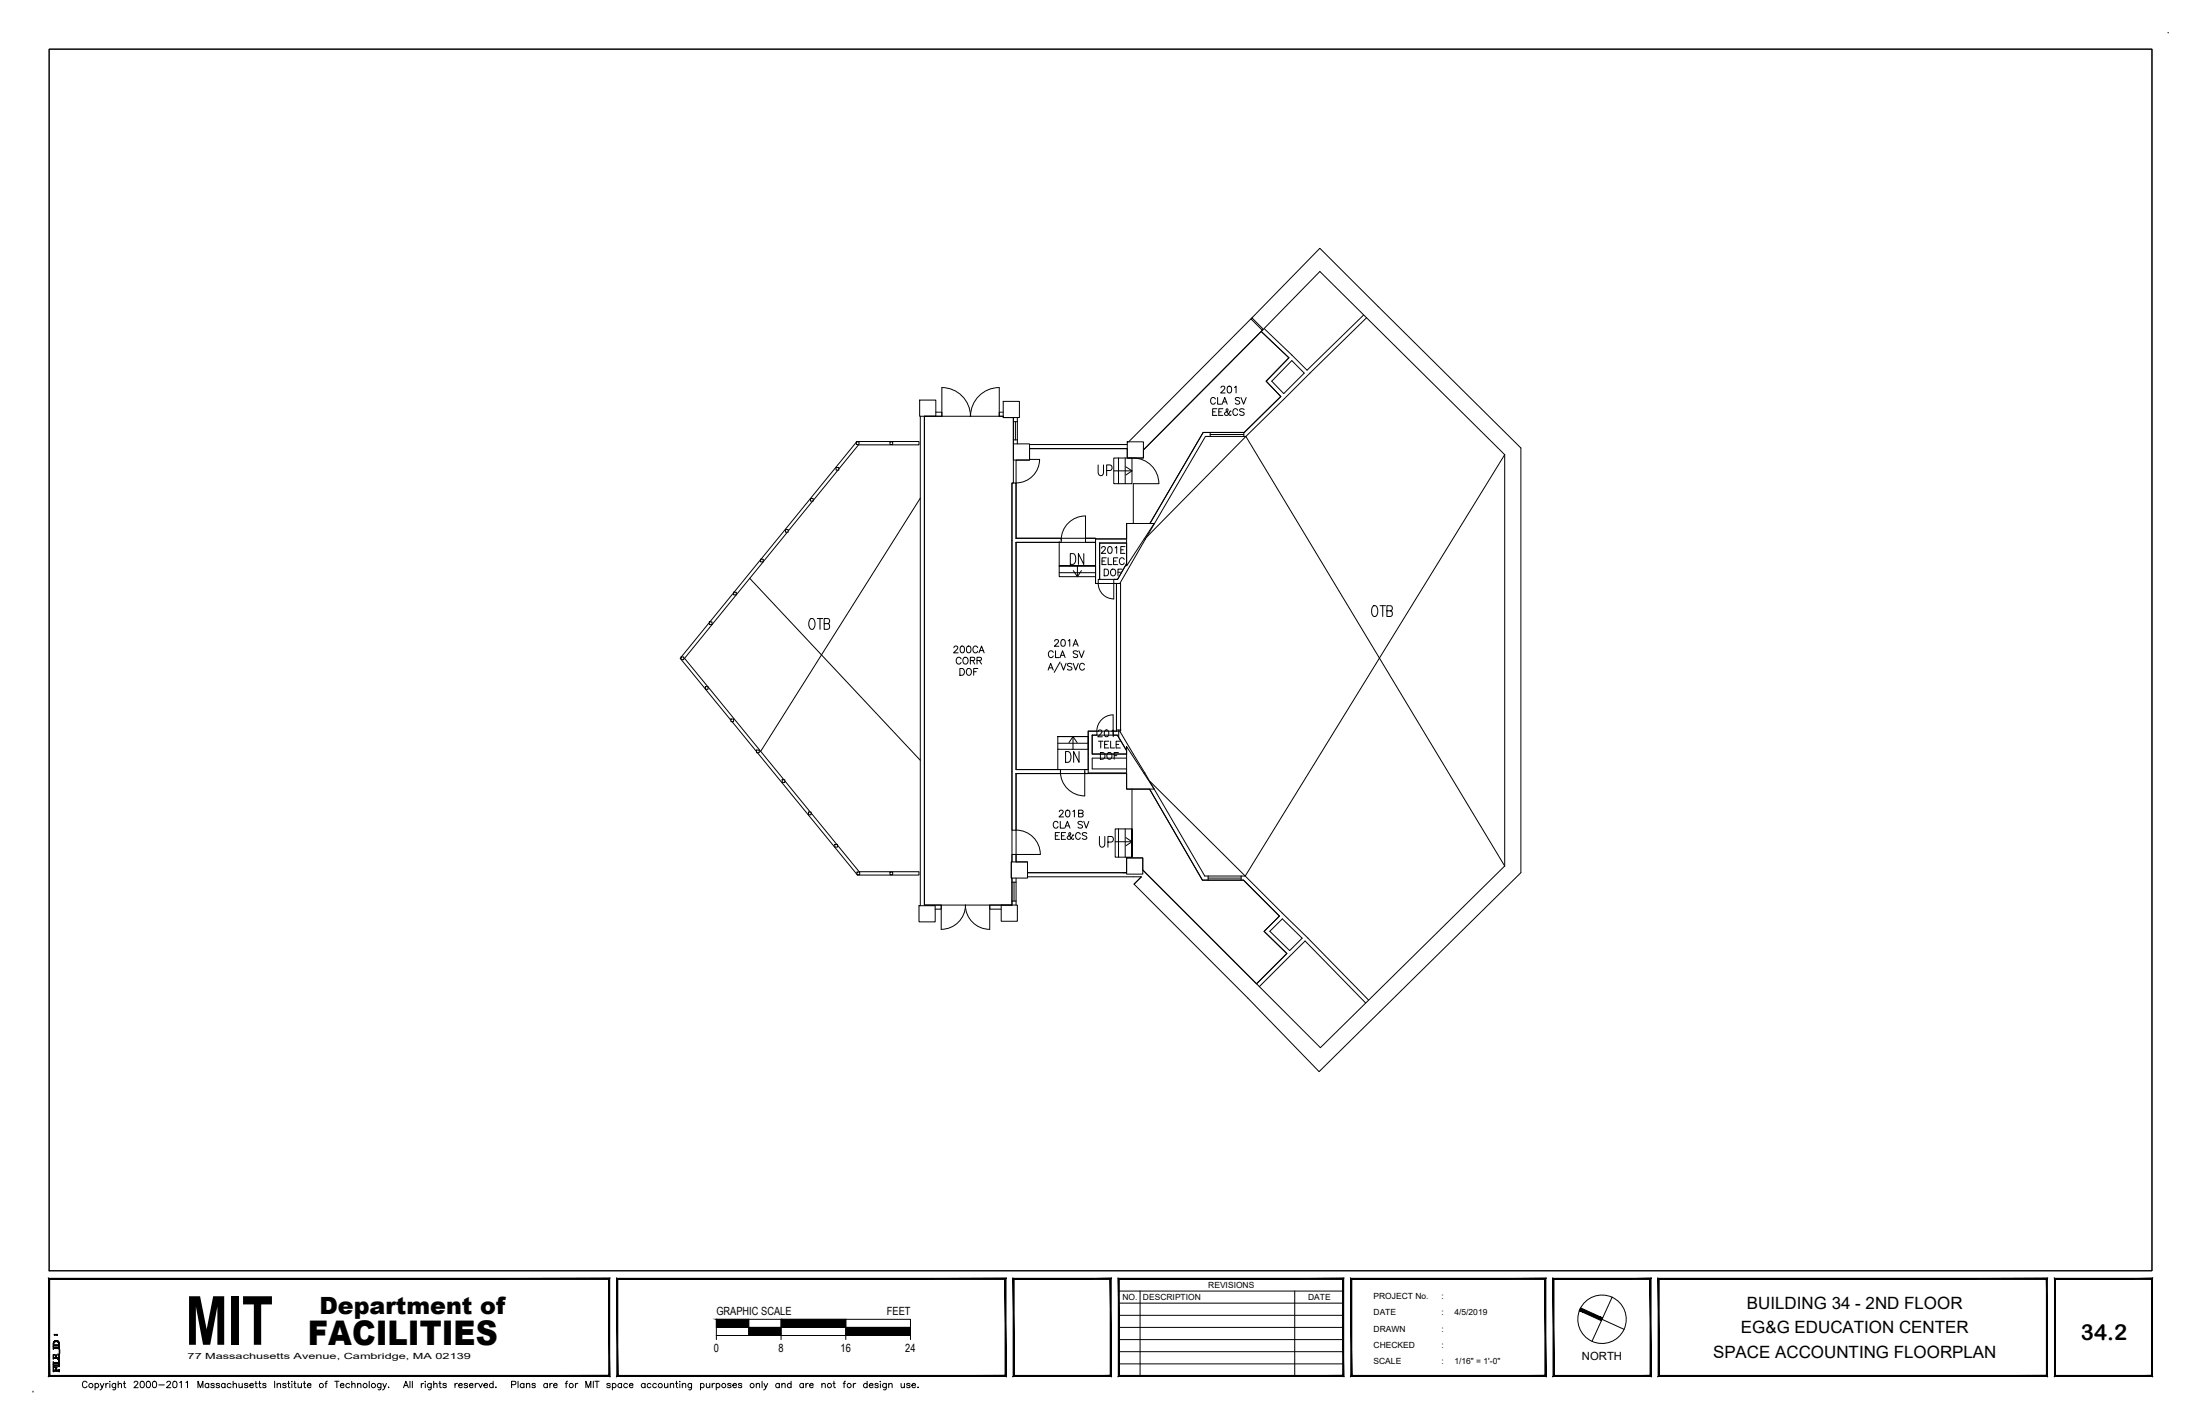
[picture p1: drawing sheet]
<svg xmlns="http://www.w3.org/2000/svg" width="432mm" height="279mm" viewBox="0 0 432 279" stroke-linecap="round" stroke-linejoin="round" font-family="sans-serif">
<!-- layer: A-WALL -->
<g fill="none" stroke="#000" stroke-width=".2">
<path d="M247.5 65l5.5 5.2-4.5 4.6 2.9 3-7.2 7.1h-8.1l-10.4 17.8M253.5 70.8l2.5 2.4-4 4-2.4-2.4zM267.6 61.8l-11.1 10.8-8.4-8.1M268.2 62.3l-23.7 23.3M198.6 94.8h.8v10.8h8.9v.8h-8.9v44.6h8.7v.8h-8.7v11.1h-.8zM244.5 85.6h-7.9l-11.8 20.1M244.5 85.6l-19.5 19.9M215 105.7v-.1h-1.9v.8h1.9M219.1 143.5v-29h.8v29M224.7 151.7l1.8 3.1M225.6 154.8l10.4 17.9h8.1l7 7-3 3 4.5 4.4-6 5.9M225.8 153.4l18.6 18.5"/>
<path d="M226.5 154.8l10 17.1h7.9M198.6 169.1v-1.4h.8v1.4M244.4 171.9l12.3 12.2 11.9 12.1M247.2 193.6l9-9 11.8 12.2M249.2 182.7l2.5-2.4 3.9 3.8-2.5 2.4z"/>
</g>
<!-- layer: A-MISC -->
<g fill="none" stroke="#000" stroke-width=".2">
<path d="M159.1 97.8h.5v.5h-.5zM159.5 98.3l-4.8 5.9M164.1 91.7h.5v.6h-.5zM164.5 92.3l-4.9 5.9M168.1 86.7h.5v.5h-.5zM168.1 86.8l-18.7 22.9M168.1 86.7l12.3-.1v.7h-11.9l-3.9 4.7M174.7 86.7h.5v.5h-.5zM180.6 97.7l-31.3 49.7M218.6 89.9h3.6v5h-3.6zM218.6 92.4h3.6M221 91.6l1.2 .8-1.2 .8"/>
<path d="M222.4 94.9v7.8M244.5 85.6l50.8 84.3M295.3 89.2l-50.9 82.7M144 116.2h.5v.5h-.5zM144 116.3l-4.7 5.7M147.1 113.5l33.5 35.7M149.3 109.7h.5v.6h-.5zM149.3 109.8l-5.2 6.4M149.8 110.3l-15.4 18.9 4.5 5.5M154.2 103.9h.5v.5h-.5zM154.5 104.4l-4.7 5.8M133.7 128.9h.5v.5h-.5z"/>
<path d="M133.7 129l-.2 .2 .2 .2M133.7 129.4l4.7 5.8M138.4 134.7h.6v.5h-.6zM138.5 135.2l5 6.1M139 134.8l14.9 18.2M139.2 122h.6v.5h-.6zM139.2 122.1l-5.5 6.8M143.5 141.1h.5v.5h-.5zM143.7 141.6l4.8 5.9M148.5 147.2h.5v.5h-.5zM148.7 147.7l19.5 23.9M153.5 153h.5v.5h-.5z"/>
<path d="M154 153.2l5 6.1M158.7 159.3h.5v.6h-.5zM159.2 159.5l5 6.2M207.6 144.5h6h-6v2.5h6M209.8 145.7l.8-1.2 .8 1.2M210.6 144.5v2.5M222.2 154.8v13.4h-3.3v-5.6h3.3v5.6M163.8 165.7h.6v.5h-.6zM164.4 165.8l4.2 5.2h11.8v.7l-12.2-.1M168.2 171.1h.5v.5h-.5zM174.7 171.1h.5v.5h-.5zM218.9 165.2h3.3"/>
<path d="M221 164.4l1.2 .8-1.2 .7"/>
</g>
<!-- layer: A-DOOR -->
<path d="M184.9 81.7v-5.7a5.6 5.6 0 0 1 5.6 5.7 5.7 5.7 0 0 1 5.6-5.7v5.7M202.1 90.1h2M204 90.1a4.6 4.6 0 0 1-4.6 4.7M222.4 89.9a5 5 0 0 1 5 5M222.4 94.9h5.1M213 101.2a4.8 4.8 0 0 0-4.7 4.8M213.1 101.3v4.7M215.6 114.5a3 3 0 0 0 3 3v-3M208.1 151.4a4.8 4.8 0 0 0 4.8 4.8v-4.8M215.3 143.5a3.2 3.2 0 0 1 3.2-3.2v3.2M184.7 177.6v4.7a4.7 4.7 0 0 0 4.8-4.7 4.8 4.8 0 0 0 4.8 4.7v-4.7M199.4 162.9a4.8 4.8 0 0 1 4.8 4.7l-4.8 .1" fill="none" stroke="#000" stroke-width=".2"/>
<!-- layer: A-GLAZ -->
<path d="M198.9 82.7h.8M198.9 86.3h.8M199.3 82.7v3.6M237.5 85.3h6.6M237.5 84.9v.7M244.1 84.9v.7M198.6 173.1h.8M198.6 176.8h.8M199 173.1v3.7M237.1 172.3h6.5M237.1 171.9v.8M243.6 171.9v.8" fill="none" stroke="#000" stroke-width=".2"/>
<!-- layer: A-WALL-CORE -->
<g fill="none" stroke="#000" stroke-width=".2">
<path d="M180.5 78.5h3.2v3.2h-3.2zM196.9 78.8h3.2v3.1h-3.2zM245.7 62.4l-.2 .2M247.5 65l.5-.4-2.3-2.2 13.4-13.7 39.4 39.2v83.3l-39.6 39.1-14-14.5-22.3-22.3 1.4-1.5M248 64.6l-.2 .2M248.1 64.5l11-11.2 36.2 35.9v80.7l-36.1 35.7-34.9-34.9M180.6 81.7v96M183.7 80.9h1.2v.8h-3.5v95.9h3.3v.8h-1.1M196.9 80.9h-.8v.8h.8M198.9 87.1h3.2v3.2h-3.2zM198.9 81.9v5.2M199.7 81.9v5.2"/>
<path d="M202.1 87.2h19.1M202.1 88h19.1M221.2 86.7h3.2v3.2h-3.2zM221.5 86.7l24-24.1 2.3 2.2-23.4 23.5M221.1 105.7h-6.1v8.8h.6v-.8h.2v-7.2h5.3M221.1 102.7h5.4l-5.4 8.3zM224.6 105.7h.2l-5 8.8h-1.2v-.8h.7l1.8-3.1M213.6 147.9v-4.4h1.7v.7h-.9v3.7h6.7M213.6 151.7h7.5M214.4 150.9h6.7M214.4 148.8h6.7M219.3 144.2h-.8v-.7h1.3l4.9 8.2h-.2"/>
<path d="M219.3 144.2l1.8 3.1M221.1 146.5l5.4 8.3h-5.4zM180.4 177.7h3.2v3.2h-3.2zM196.5 177.6h3.2v3.2h-3.2zM198.5 169.1h3.2v3.2h-3.2zM198.6 172.3v5.3h-4.3v.8h2.2M199.4 172.3v5.3M201.7 172h22.3l-1.4 1.5M201.7 171.2h19.4M221.1 168.3h3.2v3.2h-3.2z"/>
</g>
<!-- layer: A-AREA-FICM$ -->
<path d="M181.4 81.7h15.5v.2h2v12.9h-.3v74.3h-.1l.1 8.5h-17.2zM199.4 90.3h2.7v-2.3h19.1v1.9h3.2v-1.6l23.1-23.3 5.5 5.2-4.5 4.6 2.9 3-7.2 7.1h-8.1l-10.4 17.8h-4.6v3l-21.7-.1zM199.4 106.4h15.6v8.1h4.1v29h-5.5v7.5h-14.2zM215.8 106.5h5.3v4.1l-1.8 3.1h-3.5zM199.4 151.8h21.7v3h4.5l10.4 17.9h8.1l7 7-3 3 4.5 4.4-6 5.9-22.3-22.3v-2.4h-3.2v2.9h-19.4v-2.1h-2.3zM214.4 144.2h4.9l1.8 3.1v.6h-6.7z" fill="none" stroke="#000" stroke-width=".2"/>
<!-- layer: A-AREA-FICM$TXT -->
<g fill="none" stroke="#000" stroke-width=".2">
<path d="M238.5 78.3a.48 .48 0 0 0-.5-.3 .48 .48 0 0 0-.4 .5v.3a.48 .48 0 0 0 .4 .5 .48 .48 0 0 0 .5-.3M239 78v1.3h.7M239.6 76.1l.3-.3h.4l.1 .2-.2 .5-.6 .6h.9M239.9 79.3l.5-1.3 .5 1.3M240.1 78.9h.6M241 75.8a.43 .43 0 0 1 .7 .2v.3a.57 .57 0 0 1-.5 .8 .85 .85 0 0 1-.2-1.3zM242.3 76l.3-.2v1.3M243.3 78.2l-.3-.2-.5 .2 .1 .3 .7 .4v.2l-.3 .2-.5-.2M243.6 78l.5 1.3 .5-1.3M238 80.8h.5M238.8 80.2h-.8v1.3h.8M239.2 80.8h.5"/>
<path d="M240 80.2h-.8v1.3h.8M241.6 80.7l-.1-.1a1.47 1.47 0 0 1-.9 .9l-.3-.4 .7-.5v-.2l-.2-.2-.1 .2v.3l.6 .7 .2 .1 .1-.1M242.9 80.5a.54 .54 0 0 0-.7-.3 .54 .54 0 0 0-.2 .8 .49 .49 0 0 0 .4 .5 .49 .49 0 0 0 .5-.3M244.2 80.4l-.3-.2-.6 .2 .1 .3 .7 .2 .1 .2v.2l-.3 .2-.6-.2M216.2 107.6l.3-.4 .3 .1 .2 .2-.2 .4-.7 .7h.9M216.3 110.1h.5M216.7 111.7h.4a.7 .7 0 0 1 .5 .6 .7 .7 0 0 1-.5 .7h-.4zM217.1 109.4h-.8v1.4h.8M217.5 109.4v1.4h.8M217.6 107.3a.43 .43 0 0 1 .6 .2l.1 .3a.57 .57 0 0 1-.5 .8 .85 .85 0 0 1-.2-1.3zM218.1 111.8l.1-.1a.62 .62 0 0 1 .8 .6 .62 .62 0 0 1-.8 .6l-.2-.4zM218.6 110.1h.5"/>
<path d="M218.9 107.5l.3-.3v1.4M219.4 109.4h-.8v1.4h.8M219.4 112.3h.5M220 107.9h.5M220.2 111.7h-.8v1.3M220.7 109.8a.49 .49 0 0 0-.6-.4 .49 .49 0 0 0-.4 .6v.3a.49 .49 0 0 0 .4 .5 .49 .49 0 0 0 .6-.3M220.8 107.2h-.8v1.4h.8M187.2 127.1l.3-.3h.2l.3 .2-.2 .5-.6 .6h.9M188.4 131.2h.4a.71 .71 0 0 1 .5 .6 .71 .71 0 0 1-.5 .7h-.4zM188.6 126.8a.41 .41 0 0 1 .6 .2l.1 .3a.57 .57 0 0 1-.5 .8 .87 .87 0 0 1-.2-1.3zM188.6 129.3a.49 .49 0 0 0-.5-.3 .49 .49 0 0 0-.4 .5v.3a.49 .49 0 0 0 .4 .5 .49 .49 0 0 0 .5-.3M189.1 129.2l.1-.2a.62 .62 0 0 1 .8 .6 .62 .62 0 0 1-.8 .6l-.2-.4z"/>
<path d="M189.8 131.4l.1-.2a.62 .62 0 0 1 .8 .6 .62 .62 0 0 1-.8 .6l-.2-.4zM189.9 126.8a.43 .43 0 0 1 .6 .2l.1 .3a.57 .57 0 0 1-.5 .8 .85 .85 0 0 1-.2-1.3zM190.5 129.6l.7-.1 .1-.4-.8-.1v1.3M190.9 129.6l.4 .7M191.1 131.8h.5M191.8 129.6l.7-.1 .2-.2-.1-.2-.8-.1v1.3M191.9 127.1a.48 .48 0 0 0-.6-.3 .48 .48 0 0 0-.3 .5v.3a.48 .48 0 0 0 .3 .5 .48 .48 0 0 0 .6-.3M191.9 131.2h-.8v1.3M192.1 128.1l.6-1.3 .5 1.3M192.2 129.6l.5 .7M192.3 127.6h.7M205.7 131.5l.5-1.4 .5 1.4"/>
<path d="M205.9 131h.6M206.7 128a.49 .49 0 0 0-.5-.3 .49 .49 0 0 0-.4 .5v.3a.49 .49 0 0 0 .4 .5 .49 .49 0 0 0 .5-.3M207 125.8l.3-.3h.2l.3 .2-.2 .5-.7 .6h.9M207.2 127.7v1.3h.7M208.1 129l.4-1.3 .6 1.3M208.1 129.9l-1.2 2M208.2 130.1l.5 1.4 .5-1.4M208.2 128.6h.7M208.4 125.6a.43 .43 0 0 1 .6 .1l.1 .4a.57 .57 0 0 1-.4 .7h-.1a.83 .83 0 0 1-.2-1.2zM209.6 125.7l.4-.2v1.3M210.4 130.3l-.3-.2-.6 .2 .1 .4 .7 .2 .1 .2v.2l-.3 .2-.6-.2M210.6 126.8l.5-1.3 .5 1.3"/>
<path d="M210.6 130.1l.5 1.4 .5-1.4M210.8 126.4h.6M211.5 127.9l-.3-.2-.5 .1-.1 .1 .1 .3 .7 .3 .1 .3-.3 .2-.6-.2M211.8 127.7l.5 1.3 .5-1.3M212.8 130.5a.49 .49 0 0 0-.5-.4 .49 .49 0 0 0-.4 .6v.3a.49 .49 0 0 0 .4 .5 .49 .49 0 0 0 .5-.3M207.9 159.3l.3-.3h.3l.2 .2-.2 .5-.7 .6h.9M209.3 159a.43 .43 0 0 1 .6 .2l.1 .3a.57 .57 0 0 1-.5 .8 .85 .85 0 0 1-.2-1.3zM210.6 159.2l.3-.2v1.3M211.7 159.6l.8-.1 .1-.2-.1-.2-.8-.1v1.3l.8-.1 .1-.4-.3-.2M215.5 143.5l.3-.3h.2l.3 .3-.2 .4-.6 .7h.9M215.6 145.4h.9M216 147.7h.4a.7 .7 0 0 1 .5 .6 .7 .7 0 0 1-.5 .7h-.4z"/>
<path d="M216 145.4v1.4M216.8 146.1h.5M216.9 143.3a.43 .43 0 0 1 .7 .2v.3a.57 .57 0 0 1-.5 .8 .85 .85 0 0 1-.2-1.3zM217.4 147.8l.1-.1a.62 .62 0 0 1 .8 .6 .62 .62 0 0 1-.8 .6l-.3-.4zM217.6 145.4h-.8v1.4h.8M218 145.4v1.4h.8M218.2 143.5l.3-.3v1.4M218.7 148.3h.5M219.1 146.1h.5M219.1 143.2h.9M219.5 147.7h-.8v1.3M219.6 143.2v1.4"/>
<path d="M219.9 145.4h-.8v1.4h.8M207.1 164h.5M207.7 161.5a.48 .48 0 0 0-.6-.3 .48 .48 0 0 0-.4 .5v.3a.48 .48 0 0 0 .4 .5 .48 .48 0 0 0 .6-.3M208 163.4h-.9v1.3h.9M208.1 161.2v1.3h.8M208.3 164h.5M209 162.5l.5-1.3 .5 1.3M209.1 163.4h-.8v1.3h.8M209.2 162h.6M210.7 163.9v-.1a1.43 1.43 0 0 1-1 .9l-.2-.4 .6-.5 .1-.3-.2-.1-.2 .1v.4l.6 .7 .3 .1v-.1M212 163.7a.48 .48 0 0 0-.5-.3 .48 .48 0 0 0-.4 .5v.3a.48 .48 0 0 0 .4 .5 .48 .48 0 0 0 .5-.3M212.5 161.3l-.4-.1-.5 .1 .1 .4 .6 .2 .2 .2v.2l-.4 .2-.5-.2"/>
<path d="M212.7 161.2l.5 1.3 .5-1.3M213.3 163.5l-.3-.1-.6 .1 .1 .4 .7 .2 .1 .2v.2l-.3 .2-.6-.2"/>
</g>
<!-- layer: A-SHBD -->
<g fill="none" stroke="#000" stroke-width=".2">
<path d="M9.6 9.6h412.8v239.7h-412.8zM425.5 6.5h.1M219.7 253.3h43.9M219.7 255.7h43.9M219.7 258.1h43.9M223.8 253.3v16.7M254.1 253.3v16.7M310.1 256.9l8.7 3.9M316.4 254.5l-3.9 8.7M6.5 273.1h.1M10.4 268.2v1l.1-.2 1.1 .1M10.4 268.2h.3l-.2 .2v.4"/>
<path d="M10.4 267.7v.5l.1-.1M10.4 265.8h.3l-.2 .1v.5h.5M10.4 265.8v.9l.1-.2h1M10.4 264.3v.4l.1-.1M10.4 267.7h.1M10.4 264.3h.1M10.5 268.2v.9M10.5 267.7v.1h1.1M10.5 267.8v.3M10.5 267.2v.4M10.5 265.8v.8M10.5 264.3v.1h1"/>
<path d="M10.5 264.3v.4M10.5 263.5v.6M10.5 267.3v.2M10.5 264.4v.2M10.5 264.6h1M10.5 267.9h1.1M10.5 264.5h1.1M10.5 268.4v-.2v.8M10.5 268.9h1M10.5 268.9h1.1zM10.5 268.8h.5M10.5 267.5h1z"/>
<path d="M10.5 267.5h1M10.5 267.4h1M10.5 266.5h1zM10.5 266.4h1zM10.5 266v-.2v.7M10.5 263.4v.7M10.5 267.5h.1M10.5 266.4h1M10.5 268.2v.1zM10.5 263.3v.3M10.5 263.9v.2M10.5 263.9h1"/>
<path d="M10.6 267.9l-.1 .1M10.6 268h.9M10.6 267.3l-.1 .2M10.6 264h.9zM10.6 264h.9M10.6 263.9h.9M10.6 263.3v.2M10.6 263.5l-.1 .4M10.6 265.8l-.1 .1M10.6 264.4h.9M10.6 264.6h-.1M10.6 268.2h.1"/>
<path d="M10.6 265.8h.1M10.6 263.2v.3M10.6 263.2l-.2 1 .2-.1h1M10.6 263.4v-.2h.9v.2M10.6 263.3h.1M10.6 263.2h.3M10.6 263.4v.1M10.6 263.3h.2M10.6 263.2h.8M10.6 261.9h.2M10.7 263.3l-.1 .1M10.7 263.2h.7"/>
<path d="M10.7 261.9h.1M10.7 261.8h.1zM10.7 262h.1zM10.7 263.1l-.1 .1M10.7 263.1h.7M10.7 265.8h-.1M10.7 263.3a.52 .52 0 0 1 .7 0 .52 .52 0 0 1 .1 .6M10.7 263.3h.1M10.8 263.1h.5M10.9 263.1h.4M10.9 268.4h.2M10.9 265.9h.2"/>
<path d="M10.9 263h.3M10.9 263l.4 .1M10.9 263l-.2 .1M10.9 268.4h-.1h.4l-.2 .1v.3M10.9 268.4l.1 .4M10.9 265.9l.1 .5M10.9 265.9h-.1h.4l-.2 .1v.4M11 268.4h.1M11 265.9h.1M11 266h.1M11 268.5v.3M11 266v.4"/>
<path d="M11 268.8h.5l.1-.1v.5v-.1M11 266.4l.5-.1v-.5l-.2-.1 .3 .1v.9l-.1-.2M11.1 261.9h.2M11.1 262h.2h-.2M11.1 261.8h.1h-.1M11.2 263.2h.3l-.2 .1M11.3 263.1h.1M11.3 263.3h.2h-.1M11.3 263.1h-.6h.7M11.3 266.7l.2 .1M11.4 263.1l.2 .4v.7v-.1M11.4 265.7l.1 .1v.1"/>
<path d="M11.4 266.8h.1M11.5 267.3v-.4l-.2-.2 .3 .1v.8M11.5 267.3h-1l-.1-.1v.4M11.5 263.3h-.1M11.5 266.8h.1M11.5 265.8h.1M11.5 268l-1 .1M11.5 267.5h-.9l-.2 .1M11.5 267.5l.1 .1M11.5 266.8v.1M11.5 264.6h-1M11.5 263.2v.3"/>
<path d="M11.5 267.3h.1M11.5 266.9v-.1v.7M11.5 267.3v.2M11.5 266.3v.2zM11.5 263.3v.2M11.5 268h.1M11.5 266.3v.2M11.5 263.8v.3v-.2M11.5 263.3v.3M11.6 269h-1.1h1.1M11.6 268.8v.2M11.6 267.8v.2"/>
<path d="M11.6 267.5v-.7v.8M11.6 266.5v-.7v.8M11.6 264.4v-.1v.4l-.1-.1M11.6 264.4h-.1M11.6 264.4v.2M11.6 267.8l-.1 .1M11.6 263.4v.7M11.6 268.8v.3M11.6 267.7v.5l-.1-.2M11.6 267.7v.1M11.6 267.8v.3M11.6 264.3v.4"/>
<path d="M11.6 263.5v.6M11.6 264.8l.1 .8zM11.7 264.8v.8zM17.1 271.3a.46 .46 0 0 0-.6-.3 .46 .46 0 0 0-.3 .5 .53 .53 0 0 0 .1 .7 .53 .53 0 0 0 .7-.1l.1-.1M18.7 271.6a.4 .4 0 0 1 .6 0 .4 .4 0 0 1 0 .6 .4 .4 0 0 1-.6-.1M18.7 271.4v1.3M19.7 271.4l.3 .9 .4-.9M20 272.3l-.1 .2-.3 .2M20.8 271.4v.9M21.2 271.4l-.3 .1-.1 .3M21.6 271v.1zM21.6 271.5v.8"/>
<path d="M22.7 271.4l-.1 1.2-.1 .1-.3-.1M22.7 271.6a.4 .4 0 0 0-.6 0 .4 .4 0 0 0 0 .6 .4 .4 0 0 0 .6-.1M23.2 271.7l.3-.3 .3 .1v.8M23.2 271v1.3M24.2 271.4h.4M24.4 271v1l.3 .3M26.3 271.3l.2-.2 .3-.1 .3 .4-.8 .9h.8M27.7 271.1a.41 .41 0 0 1 .6 .2v.3a.57 .57 0 0 1-.3 .7h-.2a.83 .83 0 0 1-.1-1.2zM28.9 271.1a.41 .41 0 0 1 .6 .2v.3a.57 .57 0 0 1-.3 .7h-.1a.83 .83 0 0 1-.2-1.2zM30.1 271.1a.39 .39 0 0 1 .6 .2v.3a.57 .57 0 0 1-.3 .7h-.1a.8 .8 0 0 1-.2-1.2zM31.2 271.7h1.1M32.7 271.3l.2-.2 .3-.1 .3 .4-.8 .9h.8"/>
<path d="M34.1 271.1a.41 .41 0 0 1 .6 .2v.3a.56 .56 0 0 1-.3 .7l-.5-.3v-.4zM35.3 271.3l.3-.3v1.3M36.5 271.3l.3-.3v1.3M38.9 272.3v-1.3l.4 1.3 .5-1.3v1.3M41 271.6a.4 .4 0 0 0-.6 0 .4 .4 0 0 0 0 .6 .4 .4 0 0 0 .6-.1M41 271.4v.9M42.1 271.6l-.3-.2-.3 .1v.2l.5 .2 .1 .2-.3 .2-.4-.2M43.1 271.6l-.3-.2-.3 .1v.2l.5 .2 .1 .2-.3 .2-.4-.2M44.2 271.6a.4 .4 0 0 0-.6 0 .4 .4 0 0 0 0 .6 .4 .4 0 0 0 .6-.1M44.2 271.4v.9M45.3 271.6a.41 .41 0 0 0-.6 0 .41 .41 0 0 0 0 .6 .41 .41 0 0 0 .6-.1M45.8 271.7l.3-.3 .2 .1 .1 .8"/>
<path d="M45.8 271v1.3M46.9 271.4l.1 .8 .3 .1 .3-.3M47.6 271.4v.9M48.7 271.6l-.3-.2-.4 .1v.2l.6 .2 .1 .2-.3 .2-.4-.2M49 271.8h.7a.41 .41 0 0 0-.6-.3 .41 .41 0 0 0 .1 .7l.3 .1 .2-.2M50 271.4h.5M50.2 271v1l.3 .3M50.8 271.4h.4M50.9 271v1l.1 .2 .3 .1M52.2 271.6l-.2-.2-.4 .1v.2l.5 .2 .1 .2-.2 .2-.4-.2M53.9 271v1.3M54.4 271.7l.3-.3 .3 .1 .1 .8"/>
<path d="M54.4 271.4v.9M56.1 271.6l-.2-.2-.4 .1v.2l.6 .2v.2l-.2 .2-.4-.2M56.4 271.4h.5M56.6 271v1l.3 .3M57.3 271v.1zM57.3 271.5v.8M57.7 271.4h.4M57.8 271v1l.3 .3M58.5 271.4l.1 .8 .3 .1 .3-.3M59.2 271.4v.9M59.5 271.4h.5M59.7 271v1l.1 .2 .2 .1"/>
<path d="M60.3 271.8h.7a.4 .4 0 0 0-.4-.3 .4 .4 0 0 0-.4 .4 .4 .4 0 0 0 .4 .4l.4-.2M63.8 271.4h.4M64.3 271l-.3 .1v1.2M65.7 271h.8M66.1 271v1.3M66.8 271.8h.7a.41 .41 0 0 0-.6-.3 .41 .41 0 0 0 .1 .7l.3 .1 .2-.2M68.6 271.6a.41 .41 0 0 0-.6 0 .41 .41 0 0 0 0 .6 .41 .41 0 0 0 .6-.1M69 271.7l.3-.3 .3 .1 .1 .8M69 271v1.3M70.2 271.7l.3-.3 .3 .1v.8M70.2 271.4v.9M72.5 271v1.3"/>
<path d="M74.8 271.4l-.1 1.2-.2 .1-.3-.1M74.8 271.6a.4 .4 0 0 0-.6 0 .4 .4 0 0 0 0 .6 .4 .4 0 0 0 .6-.1M75.1 271.4l.4 .9 .4-.9M75.5 272.3l-.1 .2-.3 .2M76.3 272.2v.1zM79.2 272.3l.5-1.3 .5 1.3M79.4 271.9h.6M80.5 271v1.3M80.9 271v1.3M82.7 271.4v.9M83.2 271.4l-.3 .1-.2 .3M83.5 271v.1z"/>
<path d="M83.5 271.5v.8M84.6 271.4v1.2l-.2 .1-.3-.1M84.6 271.6a.41 .41 0 0 0-.6 0 .41 .41 0 0 0 0 .6 .41 .41 0 0 0 .6-.1M85.1 271.7l.3-.3 .3 .1 .1 .8M85.1 271v1.3M86.1 271.4h.5M86.3 271v1l.3 .3M87.6 271.6l-.3-.2-.3 .1v.2l.5 .2 .1 .2-.3 .2-.4-.2M89.3 271.4v.9M89.8 271.4l-.3 .1-.2 .3M90 271.8h.7a.4 .4 0 0 0-.4-.3 .4 .4 0 0 0-.4 .4 .4 .4 0 0 0 .4 .4l.4-.2M91.8 271.6l-.3-.2-.3 .1v.2l.5 .2 .1 .2-.3 .2-.4-.2"/>
<path d="M92.1 271.8h.8a.4 .4 0 0 0-.5-.3 .4 .4 0 0 0-.3 .4 .4 .4 0 0 0 .3 .4l.5-.2M93.3 271.4v.9M93.8 271.4l-.3 .1-.2 .3M94 271.4l.3 .9 .4-.9M95 271.8h.7a.4 .4 0 0 0-.5-.3 .4 .4 0 0 0-.2 .6 .4 .4 0 0 0 .6 .1l.1-.1M96.8 271.6a.4 .4 0 0 0-.6 0 .4 .4 0 0 0 0 .6 .4 .4 0 0 0 .6-.1M96.8 271v1.3M97.3 272.2v.1zM100.4 271.7l.7-.1 .1-.5-.8-.1v1.3M101.7 271v1.3M102.8 271.6a.41 .41 0 0 0-.6 0 .41 .41 0 0 0 0 .6 .41 .41 0 0 0 .6-.1M102.8 271.4v.9"/>
<path d="M103.3 271.7l.3-.3 .3 .1 .1 .8M103.3 271.4v.9M105.1 271.6l-.3-.2-.3 .1v.2l.5 .2 .1 .2-.3 .2-.4-.2M107.4 271.6a.4 .4 0 0 0-.6 0 .4 .4 0 0 0 0 .6 .4 .4 0 0 0 .6-.1M107.4 271.4v.9M107.9 271.4v.9M108.4 271.4l-.3 .1-.2 .3M108.6 271.8h.8a.4 .4 0 0 0-.5-.3 .4 .4 0 0 0-.3 .4 .4 .4 0 0 0 .3 .4l.5-.2M110.9 271.4h.5M111.4 271l-.2 .1-.1 .2v1M112.9 271.4v.9M113.4 271.4l-.3 .1-.2 .3"/>
<path d="M115 272.3v-1.3l.5 1.3 .5-1.3v1.3M116.5 271v1.3M116.7 271h.9M117.2 271v1.3M119.8 271.6l-.3-.2-.3 .1v.2l.5 .2 .1 .2-.3 .2-.4-.2M120.2 271.6a.4 .4 0 0 1 .6 0 .4 .4 0 0 1 0 .6 .4 .4 0 0 1-.6-.1M120.2 271.4v1.3M122 271.6a.4 .4 0 0 0-.6 0 .4 .4 0 0 0 0 .6 .4 .4 0 0 0 .6-.1M122 271.4v.9M123.2 271.6a.41 .41 0 0 0-.6 0 .41 .41 0 0 0 0 .6 .41 .41 0 0 0 .6-.1M123.5 271.8h.7a.41 .41 0 0 0-.6-.3 .41 .41 0 0 0 .1 .7l.3 .1 .2-.2M126.6 271.6a.41 .41 0 0 0-.6 0 .41 .41 0 0 0 0 .6 .41 .41 0 0 0 .6-.1"/>
<path d="M126.6 271.4v.9M127.8 271.6a.4 .4 0 0 0-.6 0 .4 .4 0 0 0 0 .6 .4 .4 0 0 0 .6-.1M128.8 271.6a.4 .4 0 0 0-.6 0 .4 .4 0 0 0 0 .6 .4 .4 0 0 0 .6-.1M130.4 271.4l.1 .8 .3 .1 .3-.3M131.1 271.4v.9M131.6 271.7l.3-.3 .3 .1v.8M131.6 271.4v.9M132.6 271.4h.4M132.8 271v1l.3 .3M133.4 271v.1zM133.4 271.5v.8M133.9 271.7l.3-.3 .3 .1 .1 .8"/>
<path d="M133.9 271.4v.9M135.7 271.4v1.2l-.2 .1-.3-.1M135.7 271.6a.4 .4 0 0 0-.6 0 .4 .4 0 0 0 0 .6 .4 .4 0 0 0 .6-.1M137.5 271.6a.4 .4 0 0 1 .6 0 .4 .4 0 0 1 0 .6 .4 .4 0 0 1-.6-.1M137.5 271.4v1.3M138.6 271.4l.1 .8 .3 .1 .3-.3M139.3 271.4v.9M139.8 271.4v.9M140.3 271.4l-.3 .1-.2 .3M140.6 271.6a.4 .4 0 0 1 .6 0 .4 .4 0 0 1 0 .6 .4 .4 0 0 1-.6-.1M140.6 271.4v1.3M143.5 271.6l-.3-.2-.3 .1v.2l.5 .2 .1 .2-.3 .2-.4-.2"/>
<path d="M143.8 271.8h.8a.41 .41 0 0 0-.7-.3 .41 .41 0 0 0 .1 .7l.3 .1 .3-.2M145.6 271.6l-.3-.2-.3 .1v.2l.5 .2 .1 .2-.3 .2-.4-.2M148.4 271.7l.3-.3 .3 .1 .1 .8M148.4 271.4v.9M149.6 271v1.3M149.9 271.4l.4 .9 .4-.9M150.3 272.3l-.1 .2-.3 .2M153 271.6a.4 .4 0 0 0-.6 0 .4 .4 0 0 0 0 .6 .4 .4 0 0 0 .6-.1M153 271.4v.9M153.5 271.7l.2-.3 .4 .1v.8M153.5 271.4v.9M155.3 271.6a.41 .41 0 0 0-.6 0 .41 .41 0 0 0 0 .6 .41 .41 0 0 0 .6-.1"/>
<path d="M155.3 271v1.3M157.7 271.6a.4 .4 0 0 0-.6 0 .4 .4 0 0 0 0 .6 .4 .4 0 0 0 .6-.1M157.7 271.4v.9M158.2 271.4v.9M158.7 271.4l-.4 .1-.1 .3M158.9 271.8h.7a.4 .4 0 0 0-.4-.3 .4 .4 0 0 0-.4 .4 .4 .4 0 0 0 .4 .4l.4-.2M161.3 271.7l.3-.3 .3 .1 .1 .8M161.3 271.4v.9M163.5 271.4h.4M163.7 271v1l.3 .3M165.5 271.4h.4M166 271l-.3 .1v.2v1"/>
<path d="M167.5 271.4v.9M168 271.4l-.3 .1-.2 .3M170.2 271.6a.4 .4 0 0 0-.6 0 .4 .4 0 0 0 0 .6 .4 .4 0 0 0 .6-.1M170.2 271v1.3M170.6 271.8h.8a.4 .4 0 0 0-.6-.3 .4 .4 0 0 0-.2 .6 .4 .4 0 0 0 .6 .1l.2-.1M172.4 271.6l-.3-.2-.3 .1v.2l.5 .2 .1 .2-.3 .2-.4-.2M172.7 271.1h.2zM172.8 271.5v.8M174 271.4l-.1 1.2-.2 .1-.3-.1M174 271.6a.41 .41 0 0 0-.6 0 .41 .41 0 0 0 0 .6 .41 .41 0 0 0 .6-.1M174.4 271.7l.3-.3 .3 .1 .1 .8M174.4 271.4v.9"/>
<path d="M176.9 271.4v.8l.3 .1 .3-.3M177.5 271.4v.9M178.6 271.6l-.2-.2-.4 .1v.2l.6 .2v.2l-.2 .2-.5-.2M179 271.8h.7a.41 .41 0 0 0-.7-.3 .41 .41 0 0 0 .1 .7l.4 .1 .2-.2M180.1 272.2h.1zM219.7 260.4h43.9M219.7 262.8h43.9M219.7 265.2h43.9M219.7 267.6h43.9"/>
<circle cx="314.4" cy="258.9" r="4.8"/>
<circle cx="11.2" cy="261.9" r=".1"/>
<circle cx="17.8" cy="271.9" r=".43"/>
<circle cx="63.1" cy="271.9" r=".43"/>
<circle cx="71.7" cy="271.9" r=".43"/>
<circle cx="73.3" cy="271.9" r=".43"/>
<circle cx="112.1" cy="271.8" r=".42"/>
<circle cx="129.6" cy="271.9" r=".43"/>
<circle cx="142.1" cy="271.8" r=".42"/>
<circle cx="147.6" cy="271.8" r=".42"/>
<circle cx="162.8" cy="271.8" r=".42"/>
<circle cx="166.7" cy="271.8" r=".42"/>
</g>
<g fill="#000" stroke="#000" stroke-width=".2">
<path d="M310 257.2l4.3 1.9 .3-.5zM310.2 256.6l4.4 2-4.6-1.4z"/>
<path d="M9.5 270.1h110.2l-.2-.2zM9.8 269.9h109.7l-110 .2zM9.5 250.8v19.3l.3-.2zM9.5 250.8l.3 .2v18.9zM9.5 250.8l.3 .2 109.9-.2zM9.8 251l109.9-.2-.2 .2zM119.7 250.8l-.2 .2 .2 19.1zM119.5 251l.2 19.1-.2-.2z"/>
<path d="M121.1 270.1h76.4l-.2-.2zM121.3 269.9h76l-76.2 .2zM121.1 250.8v19.3l.2-.2zM121.1 250.8l.2 .2v18.9zM121.1 250.8l.2 .2 76.2-.2zM121.3 251l76.2-.2-.2 .2zM197.5 250.8l-.2 .2 .2 19.1zM197.3 251l.2 19.1-.2-.2z"/>
<path d="M199 269.9l-.1 .2 19-.2zM198.9 270.1l19-.2 .2 .2zM217.9 251v18.9l.2 .2zM218.1 250.8v19.3l-.2-19.1zM199 251h18.9l.2-.2zM198.9 250.8h19.2l-19.1 .2zM198.9 250.8l.1 19.1v-18.9zM198.9 250.8l.1 19.1-.1 .2z"/>
<path d="M219.7 269.9l-.2 .2 44-.2zM219.5 270.1l44-.2 .2 .2zM263.5 251v18.9l.2 .2zM263.7 250.8v19.3l-.2-19.1zM219.7 251h43.8l.2-.2zM219.5 250.8h44.2l-44 .2zM219.5 250.8l.2 19.1v-18.9zM219.5 250.8l.2 19.1-.2 .2z"/>
<path d="M265.3 269.9l-.2 .2 38.1-.2zM265.1 270.1l38.1-.2 .2 .2zM303.2 251v18.9l.2 .2zM303.4 250.8v19.3l-.2-19.1zM265.3 251h37.9l.2-.2zM265.1 250.8h38.3l-38.1 .2zM265.1 250.8l.2 19.1v-18.9zM265.1 250.8l.2 19.1-.2 .2z"/>
<path d="M305 269.9l-.2 .2 19.1-.2zM304.8 270.1l19.1-.2 .2 .2zM323.9 251v18.9l.2 .2zM324.1 250.8v19.3l-.2-19.1zM305 251h18.9l.2-.2zM304.8 250.8h19.3l-19.1 .2zM304.8 250.8l.2 19.1v-18.9zM304.8 250.8l.2 19.1-.2 .2z"/>
<path d="M325.5 270.1h76.3l-.1-.2zM325.6 269.9h76.1l-76.2 .2zM325.5 250.8v19.3l.1-.2zM325.5 250.8l.1 .2v18.9zM325.5 250.8l.1 .2 76.2-.2zM325.6 251l76.2-.2-.1 .2zM401.8 250.8l-.1 .2 .1 19.1zM401.7 251l.1 19.1-.1-.2z"/>
<path d="M403.4 269.9l-.2 .2 19.1-.2zM403.2 270.1l19.1-.2 .2 .2zM422.3 251v18.9l.2 .2zM422.5 250.8v19.3l-.2-19.1zM403.4 251h18.9l.2-.2zM403.2 250.8h19.3l-19.1 .2zM403.2 250.8l.2 19.1v-18.9zM403.2 250.8l.2 19.1-.2 .2z"/>
</g>
<!-- layer: A-VIEW -->
<path d="M9.6 9.6h412.8v239.7h-412.8z" fill="none" stroke="#000" stroke-width=".2"/>
<!-- layer: 0 -->
<path d="M140.6 258.9h38.1v3.1h-38.1zM147 258.9v3.1M153.3 258.9v3.9M166 258.9v3.9M140.6 260.4h38.1M140.6 262v.8M178.7 262v.8" fill="none" stroke="#000" stroke-width=".2"/>
<g fill="#000" stroke="#000" stroke-width=".2">
<path d="M140.6 258.9l6.4 1.5v-1.5zM140.6 258.9l6.4 1.5h-6.4z"/>
<path d="M153.3 258.9l12.7 1.5v-1.5zM153.3 258.9l12.7 1.5h-12.7z"/>
<path d="M147 260.4l6.3 1.6v-1.6zM147 260.4l6.3 1.6h-6.3z"/>
<path d="M166 260.4l12.7 1.6v-1.6zM166 260.4l12.7 1.6h-12.7z"/>
</g>
<text font-size="13.3" x="36.4" y="263.9">MIT</text>
<text font-size="6.7" x="60.4" y="263.9">FACILITIES</text>
<g font-size="5.3">
<text x="214.5" y="94.5">UP</text>
<text x="209.2" y="111.8">DN</text>
<text x="157.7" y="124.9">OTB</text>
<text x="268.5" y="122.1">OTB</text>
<text x="208.1" y="150.6">DN</text>
<text x="214.8" y="167.6">UP</text>
</g>
<text font-size="4.7" x="62.7" y="257.7">Department of</text>
<text font-size="4.3" x="408.4" y="262.8">34.2</text>
<g font-size="3.3">
<text x="342.9" y="256.9">BUILDING 34 - 2ND FLOOR</text>
<text x="341.7" y="261.6">EG&amp;G EDUCATION CENTER</text>
<text x="336.2" y="266.4">SPACE ACCOUNTING FLOORPLAN</text>
</g>
<g font-size="2.2">
<text x="140.6" y="258.1">GRAPHIC SCALE</text>
<text x="174.1" y="258.1">FEET</text>
<text x="140.1" y="265.2">0</text>
<text x="152.8" y="265.2">8</text>
<text x="165" y="265.2">16</text>
<text x="177.7" y="265.2">24</text>
<text x="310.5" y="266.8">NORTH</text>
</g>
<g font-size="1.7">
<text x="220.3" y="255.1">NO.</text>
<text x="224.3" y="255.1">DESCRIPTION</text>
<text x="237.1" y="252.7">REVISIONS</text>
<text x="256.8" y="255.1">DATE</text>
<text x="269.6" y="254.9">PROJECT No.</text>
<text x="282.9" y="254.9">:</text>
<text x="269.6" y="258.1">DATE</text>
<text x="269.6" y="261.3">DRAWN</text>
<text x="282.9" y="258.1">:</text>
<text x="282.9" y="261.3">:</text>
<text x="285.5" y="258.1">4/5/2019</text>
<text x="36.8" y="266.6">77 Massachusetts Avenue, Cambridge, MA 02139</text>
<text x="269.6" y="267.6">SCALE</text>
<text x="269.6" y="264.4">CHECKED</text>
<text x="282.9" y="267.6">:</text>
<text x="282.9" y="264.4">:</text>
<text x="285.5" y="267.6">1/16&quot; = 1'-0&quot;</text>
</g>
</svg>
